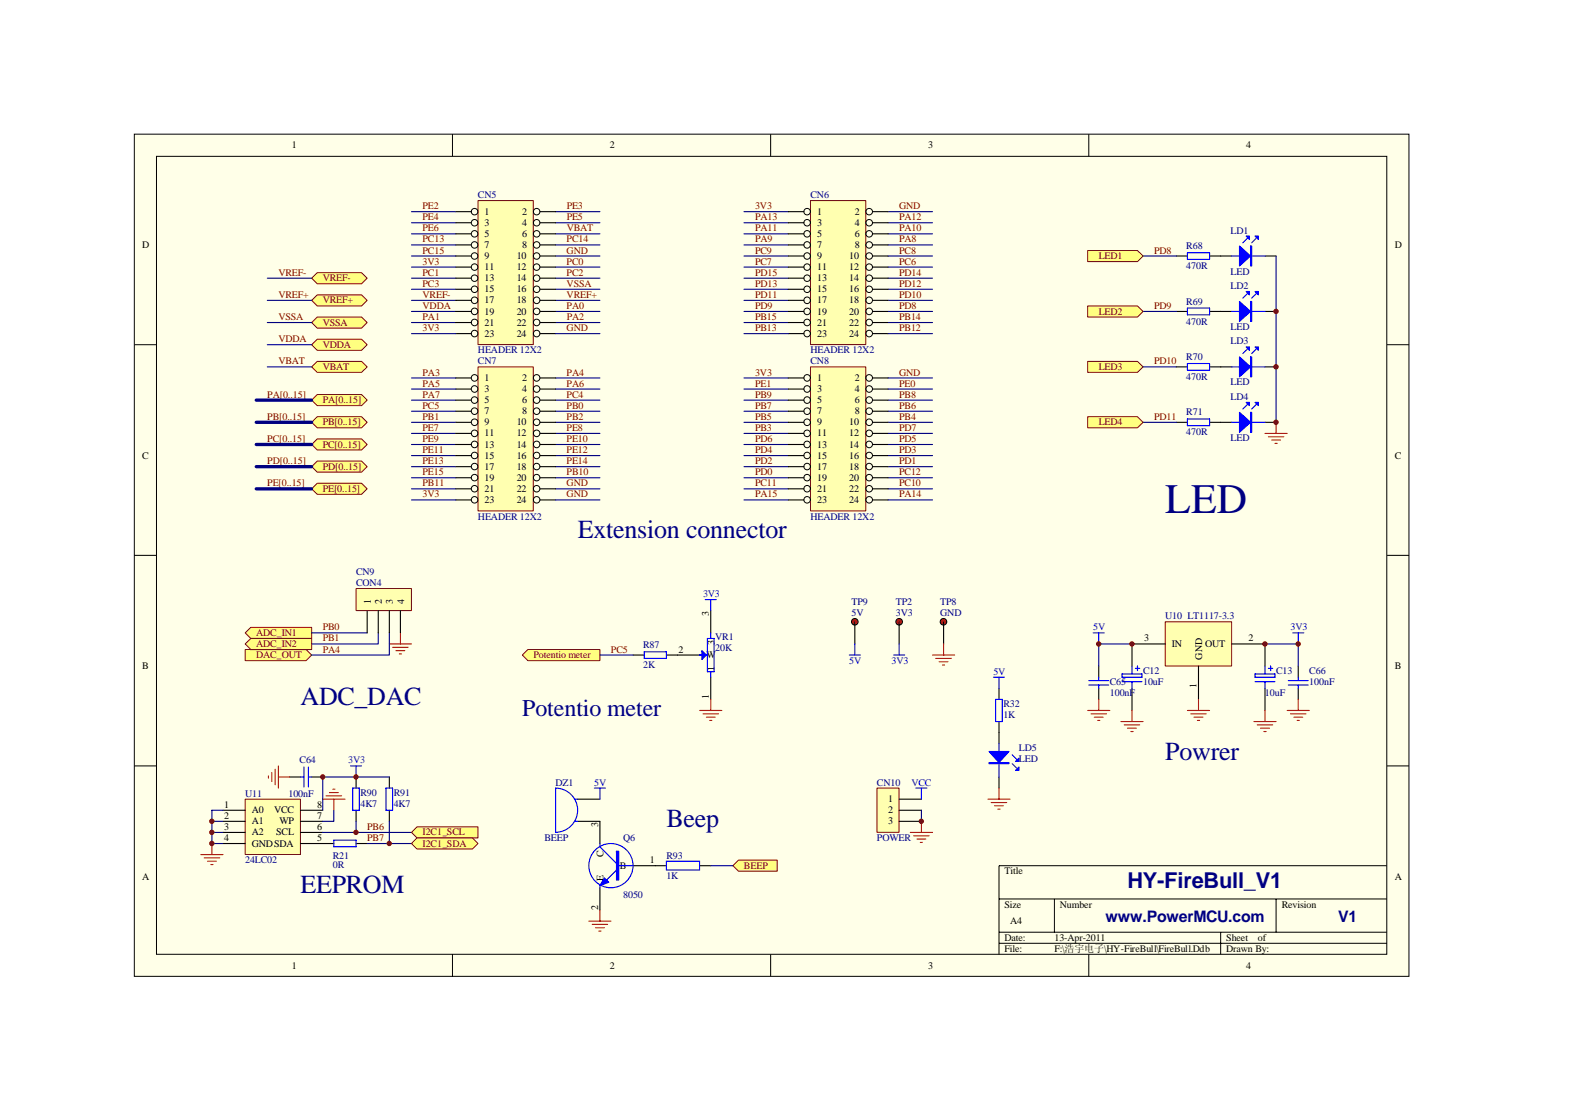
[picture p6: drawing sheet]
<svg xmlns="http://www.w3.org/2000/svg" width="297mm" height="210mm" viewBox="0 0 297 210" stroke-linecap="round" stroke-linejoin="round" font-family="sans-serif">
<path d="M25.4 25.4h241v159.1h-241z" fill="#ffffe8"/>
<g fill="none" stroke="#000" stroke-width=".19">
<path d="M25.4 25.4h241v159.1h-241zM29.6 29.5h232.6v150.9h-232.6zM85.6 25.4v4.1M145.7 25.4v4.1M205.9 25.4v4.1M25.4 65.2h4.2M262.2 65.2h4.2M25.4 105h4.2M262.2 105h4.2M25.4 144.8h4.2M262.2 144.8h4.2M188.9 169.9h73.3"/>
<path d="M188.9 176.2h73.3M188.9 178.3h73.3M199.4 169.9v6.3M230.8 176.2v4.2M241.3 169.9v6.3M262.2 163.6h-73.3v16.8M85.6 180.4v4.2M145.7 180.4v4.2M205.9 180.4v4.2"/>
</g>
<path d="M222.4 48.4h2.1M222.4 58.9h2.1M228.7 48.4h4.2M228.7 58.9h4.2M239.2 48.4h2.1M239.2 58.9h2.1M222.4 69.3h2.1M222.4 79.8h2.1M228.7 69.3h4.2M228.7 79.8h4.2M239.2 69.3h2.1M239.2 79.8h2.1" fill="none" stroke="#000" stroke-width=".21"/>
<g fill="none" stroke="#00f" stroke-width=".21">
<path d="M224.5 47.8h4.2v1.2h-4.2zM224.5 58.2h4.2v1.3h-4.2zM232.9 48.4h6.3M232.9 58.9h6.3M235.8 45l-.8 .9M235.8 55.5l-.8 .8M237.5 45l-.8 .9M237.5 55.5l-.8 .8M224.5 68.7h4.2v1.3h-4.2zM224.5 79.2h4.2v1.3h-4.2zM232.9 69.3h6.3M232.9 79.8h6.3"/>
<path d="M235.8 66l-.8 .8M235.8 76.5l-.8 .8M237.5 66l-.8 .8M237.5 76.5l-.8 .8"/>
</g>
<g fill="#00f" stroke="#00f" stroke-width=".21">
<path d="M234.4 46.5l2 1.9-2 1.9z"/>
<path d="M237.3 44.6h.6v.7z"/>
<path d="M235.6 44.6h.6v.7z"/>
<path d="M234.4 57l2 1.9-2 1.8z"/>
<path d="M237.3 55.1h.6v.6z"/>
<path d="M235.6 55.1h.6v.6z"/>
<path d="M234.4 67.5l2 1.8-2 1.9z"/>
<path d="M237.3 65.6h.6v.6z"/>
<path d="M235.6 65.6h.6v.6z"/>
<path d="M234.4 77.9l2 1.9-2 1.9z"/>
<path d="M237.3 76.1h.6v.6z"/>
<path d="M235.6 76.1h.6v.6z"/>
<path d="M236.4 46.5h.3v3.8h-.3z" fill-rule="evenodd"/>
<path d="M236.4 57h.3v3.7h-.3z" fill-rule="evenodd"/>
<path d="M236.4 67.5h.3v3.7h-.3z" fill-rule="evenodd"/>
<path d="M236.4 77.9h.3v3.8h-.3z" fill-rule="evenodd"/>
</g>
<path d="M216.1 48.4h6.3M216.1 58.9h6.3M241.3 48.4v31.4M216.1 69.3h6.3M216.1 79.8h6.3" fill="none" stroke="#000080" stroke-width=".21"/>
<path d="M241.3 79.8v2.1M239.2 81.9h4.2M239.8 82.5h2.9M240.5 83.2h1.6M241.1 83.8h.4" fill="none" stroke="#f00" stroke-width=".21"/>
<g fill="#ffff80" stroke="#800000" stroke-width=".19">
<path d="M205.7 47.3h9.4l1 1.1-1 1h-9.4z" fill-rule="evenodd"/>
<path d="M205.7 57.8h9.4l1 1.1-1 1h-9.4z" fill-rule="evenodd"/>
<path d="M205.7 68.3h9.4l1 1-1 1.1h-9.4z" fill-rule="evenodd"/>
<path d="M205.7 78.8h9.4l1 1-1 1.1h-9.4z" fill-rule="evenodd"/>
</g>
<path d="M46.4 151.1h10.4v10.4h-10.4z" fill="#ffffb0"/>
<path d="M46.4 151h10.4v10.5h-10.4z" fill="none" stroke="#800000" stroke-width=".19"/>
<path d="M42.2 153.1h4.2M42.2 155.2h4.2M42.2 157.3h4.2M42.2 159.4h4.2M56.8 153.1h4.2M56.8 155.2h4.2M56.8 157.3h4.2M56.8 159.4h4.2M67.3 146.9v2M67.3 153.1v2.1M73.6 146.9v2M73.6 153.1v2.1" fill="none" stroke="#000" stroke-width=".21"/>
<path d="M40.1 157.3h2.1M40.1 155.2h2.1M42.2 153.1h-2.1v6.3h2.1M63.1 153.1v2.1h-2.1M67.3 155.2v2.1h-6.3M67.3 157.3h10.5M73.6 146.9h-12.6v6.2M73.6 159.4h4.2" fill="none" stroke="#000080" stroke-width=".21"/>
<path d="M40.1 159.4v2.1M61 151h4.2M61.7 150.4h2.9M62.3 149.8h1.7M62.9 149.2h.4M63.1 151v2.1M38 161.5h4.2M38.6 162.1h2.9M39.2 162.8h1.7M39.9 163.4h.4" fill="none" stroke="#f00" stroke-width=".21"/>
<path d="M66.3 144.8h2.1M66.7 148.9h1.2v4.2h-1.2zM67.3 144.8v2.1M73 148.9h1.2v4.2h-1.2z" fill="none" stroke="#00f" stroke-width=".21"/>
<g fill="#ffff80" stroke="#800000" stroke-width=".19">
<path d="M78.8 156.3h11.6v2.1h-11.6l-1-1.1z" fill-rule="evenodd"/>
<path d="M78.8 158.4h10.5l1.1 1-1.1 1.1h-10.5l-1-1.1z" fill-rule="evenodd"/>
</g>
<path d="M134.4 115.4v4.2M128.1 123.8h4.2M134.4 128v4.2" fill="none" stroke="#000" stroke-width=".21"/>
<path d="M133.3 113.3h2.1M134.4 113.3v2.1M134.4 119.6v1.1M132.3 123.8h1.4M133.7 120.7h1.3v6.3h-1.3zM134.4 127v1" fill="none" stroke="#00f" stroke-width=".21"/>
<path d="M132.7 123l.9 .8-.9 .9z" fill="#00f" stroke="#00f" stroke-width=".21"/>
<path d="M132.3 134.3h4.2M132.9 134.9h2.9M133.6 135.6h1.6M134.2 136.2h.4M134.4 132.2v2.1" fill="none" stroke="#f00" stroke-width=".21"/>
<path d="M98.8 123.8l1-1h13.6v2.1h-13.6z" fill-rule="evenodd" fill="#ffff80" stroke="#800000" stroke-width=".19"/>
<path d="M71.5 119.6v2.1h-12.6" fill="none" stroke="#000080" stroke-width=".21"/>
<path d="M75.7 119.6v2.1M73.6 121.7h4.2M74.2 122.3h3M74.9 123h1.6M75.5 123.6h.4" fill="none" stroke="#f00" stroke-width=".21"/>
<g fill="#ffff80" stroke="#800000" stroke-width=".19">
<path d="M46.4 119.6l1-1h11.5v2.1h-11.5z" fill-rule="evenodd"/>
<path d="M46.4 122.8h11.5l1 1-1 1.1h-11.5z" fill-rule="evenodd"/>
</g>
<path d="M58.9 119.6h10.5" fill="none" stroke="#000080" stroke-width=".21"/>
<path d="M220.3 117.5h12.6v8.4h-12.6z" fill="#ffffb0"/>
<path d="M220.3 117.5h12.6v8.4h-12.6z" fill="none" stroke="#800000" stroke-width=".19"/>
<path d="M207.7 125.9v2.1M207.7 130.1v2.1M214 130.1v4.2M220.3 121.7h-6.3v4.2M226.6 125.9v6.3M232.9 121.7h6.3v4.2M239.2 130.1v4.2M245.5 125.9v2.1M245.5 130.1v2.1" fill="none" stroke="#000" stroke-width=".21"/>
<g fill="none" stroke="#00f" stroke-width=".21">
<path d="M206.7 119.6h2.1M207.7 119.6v2.1M244.4 119.6h2.1M245.5 119.6v2.1M205.9 129.5h3.7M205.9 128.6h3.7M207.7 128v.6M207.7 129.5v.6M212.1 127.4h3.8v.6h-3.8zM212.1 128.8h3.8M214 125.9v1.5M214 128.8v1.3"/>
<path d="M214.7 126.3h.8M215.1 125.9v.8M237.3 128.8h3.8M237.3 127.4h3.8v.6h-3.8zM239.2 125.9v1.5M239.2 128.8v1.3M239.8 126.3h.8M240.2 125.9v.8M243.6 129.5h3.8M243.6 128.6h3.8M245.5 128v.6M245.5 129.5v.6"/>
</g>
<g fill="none" stroke="#f00" stroke-width=".21">
<path d="M205.7 134.3h4.1M206.3 134.9h2.9M206.9 135.6h1.7M207.5 136.2h.5M207.7 132.2v2.1M211.9 136.4h4.2M212.6 137h2.9M213.2 137.6h1.7M213.8 138.3h.4M214 134.3v2.1M224.5 134.3h4.2M225.1 134.9h3"/>
<path d="M225.8 135.6h1.7M226.4 136.2h.4M226.6 132.2v2.1M237.1 136.4h4.2M237.7 137h2.9M238.3 137.6h1.7M239 138.3h.4M239.2 134.3v2.1M243.4 134.3h4.2M244 134.9h2.9M244.6 135.6h1.7M245.3 136.2h.4"/>
<path d="M245.5 132.2v2.1"/>
</g>
<path d="M214 121.7h-6.3v4.2M239.2 121.7h6.3v4.2" fill="none" stroke="#000080" stroke-width=".21"/>
<path d="M165.8 149h4.2v8.3h-4.2z" fill="#ffffb0"/>
<path d="M165.8 148.9h4.2v8.4h-4.2z" fill="none" stroke="#800000" stroke-width=".19"/>
<path d="M170 151h4.2M170 153.1h4.2M170 155.2h4.2" fill="none" stroke="#000" stroke-width=".21"/>
<path d="M173.2 148.9h2.1M174.2 148.9v2.1" fill="none" stroke="#00f" stroke-width=".21"/>
<g fill="none" stroke="#000080" stroke-width=".21">
<path d="M77.8 40h8.4M77.8 42.1h8.4M77.8 44.2h8.4M77.8 46.3h8.4M77.8 48.4h8.4M77.8 50.5h8.4M77.8 52.6h8.4M77.8 54.7h8.4M77.8 56.8h8.4M77.8 58.9h8.4M105 40h8.4M105 42.1h8.4"/>
<path d="M105 44.2h8.4M105 46.3h8.4M105 48.4h8.4M105 50.5h8.4M105 52.6h8.4M105 54.7h8.4M105 56.8h8.4M105 58.9h8.4M140.7 40h8.4M140.7 42.1h8.4M140.7 44.2h8.4M140.7 46.3h8.4"/>
<path d="M140.7 48.4h8.4M140.7 50.5h8.4M140.7 52.6h8.4M140.7 54.7h8.4M140.7 56.8h8.4M140.7 58.9h8.4M167.9 40h8.4M167.9 42.1h8.4M167.9 44.2h8.4M167.9 46.3h8.4M167.9 48.4h8.4M167.9 50.5h8.4"/>
<path d="M167.9 52.6h8.4M167.9 54.7h8.4M167.9 56.8h8.4M167.9 58.9h8.4M77.8 61h8.4M77.8 71.4h8.4M77.8 73.5h8.4M77.8 75.6h8.4M77.8 77.7h8.4M77.8 79.8h8.4M105 61h8.4M105 71.4h8.4"/>
<path d="M105 73.5h8.4M105 75.6h8.4M105 77.7h8.4M105 79.8h8.4M140.7 61h8.4M140.7 71.4h8.4M140.7 73.5h8.4M140.7 75.6h8.4M140.7 77.7h8.4M140.7 79.8h8.4M167.9 61h8.4M167.9 71.4h8.4"/>
<path d="M167.9 73.5h8.4M167.9 75.6h8.4M167.9 77.7h8.4M167.9 79.8h8.4M77.8 81.9h8.4M77.8 84h8.4M77.8 86.1h8.4M77.8 88.2h8.4M77.8 90.3h8.4M77.8 92.4h8.4M105 81.9h8.4M105 84h8.4"/>
<path d="M105 86.1h8.4M105 88.2h8.4M105 90.3h8.4M105 92.4h8.4M140.7 81.9h8.4M140.7 84h8.4M140.7 86.1h8.4M140.7 88.2h8.4M140.7 90.3h8.4M140.7 92.4h8.4M167.9 81.9h8.4M167.9 84h8.4"/>
<path d="M167.9 86.1h8.4M167.9 88.2h8.4M167.9 90.3h8.4M167.9 92.4h8.4M174.2 153.1v2.1"/>
</g>
<path d="M172.1 157.3h4.2M172.7 158h3M173.4 158.6h1.6M174 159.2h.4M174.2 155.2v2.1" fill="none" stroke="#f00" stroke-width=".21"/>
<circle cx="161.6" cy="117.5" r=".62" fill="#ee0e22" stroke="#000" stroke-width=".21"/>
<path d="M161.6 117.5v4.2" fill="none" stroke="#000" stroke-width=".21"/>
<circle cx="170" cy="117.5" r=".62" fill="#ee0e22" stroke="#000" stroke-width=".21"/>
<path d="M170 117.5v4.2" fill="none" stroke="#000" stroke-width=".21"/>
<circle cx="178.4" cy="117.5" r=".62" fill="#ee0e22" stroke="#000" stroke-width=".21"/>
<path d="M178.4 117.5v4.2" fill="none" stroke="#000" stroke-width=".21"/>
<path d="M176.3 123.8h4.2M176.9 124.4h3M177.6 125.1h1.6M178.2 125.7h.4M178.4 121.7v2.1" fill="none" stroke="#f00" stroke-width=".21"/>
<path d="M160.6 123.8h2.1M161.6 121.7v2.1M169 123.8h2.1M170 121.7v2.1" fill="none" stroke="#00f" stroke-width=".21"/>
<path d="M90.4 37.9h10.4v27.2h-10.4z" fill="#ffffb0"/>
<path d="M90.4 37.9h10.4v27.2h-10.4z" fill="none" stroke="#800000" stroke-width=".19"/>
<g fill="none" stroke="#000" stroke-width=".19">
<circle cx="89.7" cy="56.8" r=".62"/>
<circle cx="89.7" cy="58.8" r=".62"/>
<circle cx="89.7" cy="46.3" r=".62"/>
<circle cx="89.7" cy="42.1" r=".62"/>
<circle cx="89.7" cy="50.5" r=".62"/>
<circle cx="89.7" cy="48.4" r=".62"/>
<circle cx="89.7" cy="44.2" r=".62"/>
<circle cx="89.7" cy="40" r=".62"/>
<circle cx="89.7" cy="52.6" r=".62"/>
<circle cx="89.7" cy="54.7" r=".62"/>
<circle cx="101.5" cy="56.8" r=".62"/>
<circle cx="101.5" cy="58.8" r=".62"/>
<circle cx="101.5" cy="46.3" r=".62"/>
<circle cx="101.5" cy="42.1" r=".62"/>
<circle cx="101.5" cy="48.4" r=".62"/>
<circle cx="101.5" cy="50.5" r=".62"/>
<circle cx="101.5" cy="44.2" r=".62"/>
<circle cx="101.5" cy="40" r=".62"/>
<circle cx="101.5" cy="54.7" r=".62"/>
<circle cx="101.5" cy="52.6" r=".62"/>
<circle cx="89.7" cy="60.9" r=".62"/>
<circle cx="89.7" cy="63" r=".62"/>
<circle cx="101.5" cy="60.9" r=".62"/>
<circle cx="101.5" cy="63" r=".62"/>
</g>
<g fill="none" stroke="#000" stroke-width=".21">
<path d="M86.2 40h2.9M86.2 42.1h2.9M86.2 44.2h2.9M86.2 46.3h2.9M86.2 48.4h2.9M86.2 50.5h2.9M86.2 52.6h2.9M86.2 54.7h2.9M86.2 56.8h2.9M86.2 58.9h2.9M102.1 40h2.9M102.1 42.1h2.9"/>
<path d="M102.1 44.2h2.9M102.1 46.3h2.9M102.1 48.4h2.9M102.1 50.5h2.9M102.1 52.6h2.9M102.1 54.7h2.9M102.1 56.8h2.9M102.1 58.9h2.9M86.2 61h2.9M86.2 63.1h2.9M102.1 61h2.9M102.1 63.1h2.9"/>
</g>
<path d="M90.4 69.4h10.4v27.2h-10.4z" fill="#ffffb0"/>
<path d="M90.4 69.3h10.4v27.3h-10.4z" fill="none" stroke="#800000" stroke-width=".19"/>
<g fill="none" stroke="#000" stroke-width=".19">
<circle cx="89.7" cy="71.4" r=".62"/>
<circle cx="89.7" cy="73.5" r=".62"/>
<circle cx="89.7" cy="75.6" r=".62"/>
<circle cx="89.7" cy="79.8" r=".62"/>
<circle cx="89.7" cy="77.7" r=".62"/>
<circle cx="101.5" cy="71.4" r=".62"/>
<circle cx="101.5" cy="73.5" r=".62"/>
<circle cx="101.5" cy="75.6" r=".62"/>
<circle cx="101.5" cy="77.7" r=".62"/>
<circle cx="101.5" cy="79.8" r=".62"/>
<circle cx="89.7" cy="81.9" r=".62"/>
<circle cx="89.7" cy="84" r=".62"/>
<circle cx="89.7" cy="90.3" r=".62"/>
<circle cx="89.7" cy="86.1" r=".62"/>
<circle cx="89.7" cy="88.2" r=".62"/>
<circle cx="89.7" cy="92.4" r=".62"/>
<circle cx="89.7" cy="94.5" r=".62"/>
<circle cx="101.5" cy="81.9" r=".62"/>
<circle cx="101.5" cy="84" r=".62"/>
<circle cx="101.5" cy="90.3" r=".62"/>
<circle cx="101.5" cy="86.1" r=".62"/>
<circle cx="101.5" cy="88.2" r=".62"/>
<circle cx="101.5" cy="92.4" r=".62"/>
<circle cx="101.5" cy="94.5" r=".62"/>
</g>
<g fill="none" stroke="#000" stroke-width=".21">
<path d="M86.2 71.4h2.9M86.2 73.5h2.9M86.2 75.6h2.9M86.2 77.7h2.9M86.2 79.8h2.9M102.1 71.4h2.9M102.1 73.5h2.9M102.1 75.6h2.9M102.1 77.7h2.9M102.1 79.8h2.9M86.2 81.9h2.9M86.2 84h2.9"/>
<path d="M86.2 86.1h2.9M86.2 88.2h2.9M86.2 90.3h2.9M86.2 92.4h2.9M86.2 94.5h2.9M102.1 81.9h2.9M102.1 84h2.9M102.1 86.1h2.9M102.1 88.2h2.9M102.1 90.3h2.9M102.1 92.4h2.9M102.1 94.5h2.9"/>
</g>
<path d="M153.3 37.9h10.4v27.2h-10.4z" fill="#ffffb0"/>
<path d="M153.2 37.9h10.5v27.2h-10.5z" fill="none" stroke="#800000" stroke-width=".19"/>
<g fill="none" stroke="#000" stroke-width=".19">
<circle cx="152.6" cy="56.8" r=".62"/>
<circle cx="152.6" cy="58.8" r=".62"/>
<circle cx="152.6" cy="46.3" r=".62"/>
<circle cx="152.6" cy="42.1" r=".62"/>
<circle cx="152.6" cy="48.4" r=".62"/>
<circle cx="152.6" cy="50.5" r=".62"/>
<circle cx="152.6" cy="44.2" r=".62"/>
<circle cx="152.6" cy="40" r=".62"/>
<circle cx="152.6" cy="52.6" r=".62"/>
<circle cx="152.6" cy="54.7" r=".62"/>
<circle cx="164.3" cy="56.8" r=".62"/>
<circle cx="164.3" cy="58.8" r=".62"/>
<circle cx="164.3" cy="46.3" r=".62"/>
<circle cx="164.3" cy="42.1" r=".62"/>
<circle cx="164.3" cy="48.4" r=".62"/>
<circle cx="164.3" cy="50.5" r=".62"/>
<circle cx="164.3" cy="44.2" r=".62"/>
<circle cx="164.3" cy="40" r=".62"/>
<circle cx="164.3" cy="52.6" r=".62"/>
<circle cx="164.3" cy="54.7" r=".62"/>
<circle cx="152.6" cy="60.9" r=".62"/>
<circle cx="152.6" cy="63" r=".62"/>
<circle cx="164.3" cy="60.9" r=".62"/>
<circle cx="164.3" cy="63" r=".62"/>
</g>
<g fill="none" stroke="#000" stroke-width=".21">
<path d="M149.1 40h2.9M149.1 42.1h2.9M149.1 44.2h2.9M149.1 46.3h2.9M149.1 48.4h2.9M149.1 50.5h2.9M149.1 52.6h2.9M149.1 54.7h2.9M149.1 56.8h2.9M149.1 58.9h2.9M165 40h2.9M165 42.1h2.9"/>
<path d="M165 44.2h2.9M165 46.3h2.9M165 48.4h2.9M165 50.5h2.9M165 52.6h2.9M165 54.7h2.9M165 56.8h2.9M165 58.9h2.9M149.1 61h2.9M149.1 63.1h2.9M165 61h2.9M165 63.1h2.9"/>
</g>
<path d="M153.3 69.4h10.4v27.2h-10.4z" fill="#ffffb0"/>
<path d="M153.2 69.3h10.5v27.3h-10.5z" fill="none" stroke="#800000" stroke-width=".19"/>
<g fill="none" stroke="#000" stroke-width=".19">
<circle cx="152.6" cy="71.4" r=".62"/>
<circle cx="152.6" cy="73.5" r=".62"/>
<circle cx="152.6" cy="75.6" r=".62"/>
<circle cx="152.6" cy="77.7" r=".62"/>
<circle cx="152.6" cy="79.8" r=".62"/>
<circle cx="164.3" cy="71.4" r=".62"/>
<circle cx="164.3" cy="73.5" r=".62"/>
<circle cx="164.3" cy="75.6" r=".62"/>
<circle cx="164.3" cy="79.8" r=".62"/>
<circle cx="164.3" cy="77.7" r=".62"/>
<circle cx="152.6" cy="81.9" r=".62"/>
<circle cx="152.6" cy="84" r=".62"/>
<circle cx="152.6" cy="90.3" r=".62"/>
<circle cx="152.6" cy="88.2" r=".62"/>
<circle cx="152.6" cy="86.1" r=".62"/>
<circle cx="152.6" cy="92.4" r=".62"/>
<circle cx="152.6" cy="94.5" r=".62"/>
<circle cx="164.3" cy="81.9" r=".62"/>
<circle cx="164.3" cy="84" r=".62"/>
<circle cx="164.3" cy="90.3" r=".62"/>
<circle cx="164.3" cy="86.1" r=".62"/>
<circle cx="164.3" cy="88.2" r=".62"/>
<circle cx="164.3" cy="92.4" r=".62"/>
<circle cx="164.3" cy="94.5" r=".62"/>
</g>
<g fill="none" stroke="#000" stroke-width=".21">
<path d="M149.1 71.4h2.9M149.1 73.5h2.9M149.1 75.6h2.9M149.1 77.7h2.9M149.1 79.8h2.9M165 71.4h2.9M165 73.5h2.9M165 75.6h2.9M165 77.7h2.9M165 79.8h2.9M149.1 81.9h2.9M149.1 84h2.9"/>
<path d="M149.1 86.1h2.9M149.1 88.2h2.9M149.1 90.3h2.9M149.1 92.4h2.9M149.1 94.5h2.9M165 81.9h2.9M165 84h2.9M165 86.1h2.9M165 88.2h2.9M165 90.3h2.9M165 92.4h2.9M165 94.5h2.9"/>
<path d="M54.7 146.9h2.1M58.9 146.9h2.1"/>
</g>
<path d="M77.8 63.1h8.4M105 63.1h8.4M140.7 63.1h8.4M167.9 63.1h8.4M77.8 94.5h8.4M105 94.5h8.4M140.7 94.5h8.4M167.9 94.5h8.4" fill="none" stroke="#000080" stroke-width=".21"/>
<path d="M56.8 146.9h.7M57.5 145v3.7M58.3 146.9h.6M58.3 145v3.7" fill="none" stroke="#00f" stroke-width=".21"/>
<path d="M50.8 146.6v.5M51.4 146v1.7M52 145.4v2.9M52.6 144.8v4.1M52.6 146.9h2.1" fill="none" stroke="#f00" stroke-width=".21"/>
<g fill="#ffff80" stroke="#800000" stroke-width=".19">
<path d="M58.9 75.6l1.1-1h8.4l1 1-1 1.1h-8.4z" fill-rule="evenodd"/>
<path d="M58.9 79.8l1.1-1h8.4l1 1-1 1.1h-8.4z" fill-rule="evenodd"/>
<path d="M58.9 84l1.1-1h8.4l1 1-1 1h-8.4z" fill-rule="evenodd"/>
<path d="M58.9 88.2l1.1-1.1h8.4l1 1.1-1 1h-8.4z" fill-rule="evenodd"/>
<path d="M58.9 92.4l1.1-1.1h8.4l1 1.1-1 1h-8.4z" fill-rule="evenodd"/>
</g>
<path d="M48.4 75.6h10.5M48.4 79.8h10.5M48.4 84h10.5M48.4 88.2h10.5M48.4 92.4h10.5" fill="none" stroke="#000080" stroke-width=".63"/>
<g fill="#ffff80" stroke="#800000" stroke-width=".19">
<path d="M58.9 69.3l1.1-1h8.4l1 1-1 1.1h-8.4z" fill-rule="evenodd"/>
<path d="M58.9 65.2l1.1-1.1h8.4l1 1.1-1 1h-8.4z" fill-rule="evenodd"/>
<path d="M58.9 61l1.1-1.1h8.4l1 1.1-1 1h-8.4z" fill-rule="evenodd"/>
<path d="M58.9 56.8l1.1-1.1h8.4l1 1.1-1 1h-8.4z" fill-rule="evenodd"/>
<path d="M58.9 52.6l1.1-1.1h8.4l1 1.1-1 1h-8.4z" fill-rule="evenodd"/>
</g>
<path d="M50.5 56.8h8.4M50.5 52.6h8.4M50.5 69.3h8.4M50.5 65.2h8.4M50.5 61h8.4M73.6 155.2v4.2h-4.2" fill="none" stroke="#000080" stroke-width=".21"/>
<path d="M119.7 123.8h2.1M126 123.8h2.1M188.9 130.1v2.1M188.9 136.4v4.2M61 159.4h2.1M67.3 159.4h2.1M188.9 146.9v2" fill="none" stroke="#000" stroke-width=".21"/>
<path d="M121.8 123.2h4.2v1.2h-4.2zM187.8 128h2.1M188.3 132.2h1.2v4.2h-1.2zM188.9 128v2.1M63.1 158.8h4.2v1.2h-4.2zM188.9 140.6v6.3M191.4 144.3l.8 .9M191.4 142.7l.8 .8" fill="none" stroke="#00f" stroke-width=".21"/>
<g fill="#00f" stroke="#00f" stroke-width=".21">
<path d="M187 142h3.8l-1.9 2.1z"/>
<path d="M192.7 145v.6h-.7z"/>
<path d="M192 143.9l.7-.6v.6z"/>
<path d="M187 144.1h3.8v.2h-3.8z" fill-rule="evenodd"/>
</g>
<path d="M186.8 151h4.2M187.4 151.7h2.9M188 152.3h1.7M188.7 152.9h.4M188.9 148.9v2.1" fill="none" stroke="#f00" stroke-width=".21"/>
<path d="M46.4 121.7l1-1h11.5v2.1h-11.5z" fill-rule="evenodd" fill="#ffff80" stroke="#800000" stroke-width=".19"/>
<path d="M73.6 119.6v4.2h-14.7" fill="none" stroke="#000080" stroke-width=".21"/>
<path d="M67.3 111.3h10.5v4.1h-10.5z" fill="#ffffb0"/>
<path d="M67.3 111.2h10.5v4.2h-10.5z" fill="none" stroke="#800000" stroke-width=".19"/>
<path d="M69.4 115.4v4.2M71.5 115.4v4.2M73.6 115.4v4.2M75.7 115.4v4.2M109.2 155.2h4.2v4.2M109.2 151h4.2M113.4 167.8v4.2M119.7 163.6h6.3M132.3 163.6h2.1" fill="none" stroke="#000" stroke-width=".21"/>
<g fill="#800000" stroke="#800000" stroke-width=".19">
<circle cx="40.1" cy="159.4" r=".42"/>
<circle cx="40.1" cy="157.3" r=".42"/>
<circle cx="40.1" cy="155.2" r=".42"/>
<circle cx="67.3" cy="157.3" r=".41"/>
<circle cx="61" cy="146.8" r=".41"/>
<circle cx="73.6" cy="159.4" r=".41"/>
<circle cx="241.3" cy="58.9" r=".42"/>
<circle cx="241.3" cy="69.3" r=".42"/>
<circle cx="241.3" cy="79.8" r=".42"/>
<circle cx="214" cy="121.7" r=".41"/>
<circle cx="239.2" cy="121.7" r=".41"/>
<circle cx="207.7" cy="121.7" r=".41"/>
<circle cx="245.5" cy="121.7" r=".41"/>
</g>
<path d="M113.4 123.8h6.3" fill="none" stroke="#000080" stroke-width=".21"/>
<g fill="none" stroke="#00f" stroke-width=".21">
<path d="M105 148.9a4.2 4.2 0 0 1 4.2 4.2 4.2 4.2 0 0 1-4.2 4.2zM108.6 151h.6M108.6 155.2h.6M112.4 148.9h2.1M113.4 159.4v.6l3.2 3.2M113.4 148.9v2.1M113.4 167.4v.4M116.6 164.4l-1.9 1.9M116.6 163.6h3.1M126 162.8h6.3v1.6h-6.3z"/>
<circle cx="115.5" cy="163.6" r="4.2"/>
</g>
<path d="M111.3 174.1h4.2M112 174.7h2.9M112.6 175.3h1.7M113.2 176h.4M113.4 172v2.1" fill="none" stroke="#f00" stroke-width=".21"/>
<g fill="#00f" stroke="#00f" stroke-width=".21">
<path d="M114.3 165.9l.8 .9-1.7 .6z"/>
<path d="M116.6 160.9h.4v5.4h-.4z" fill-rule="evenodd"/>
</g>
<path d="M138.6 163.6l1-1h7.4v2.1h-7.4z" fill-rule="evenodd" fill="#ffff80" stroke="#800000" stroke-width=".19"/>
<path d="M134.4 163.6h4.2" fill="none" stroke="#000080" stroke-width=".21"/>
<g fill="#800000" stroke="#800000" stroke-width=".19">
<circle cx="67.3" cy="146.8" r=".41"/>
<circle cx="174.2" cy="155.2" r=".41"/>
</g>
<text font-size="7.9" fill="#000080" x="220.3" y="97">LED</text>
<g font-size="4.9" fill="#000080">
<text x="109.2" y="101.7">Extension connector</text>
<text x="56.8" y="133.2">ADC_DAC</text>
<text x="220.3" y="143.6">Powrer</text>
<text x="126" y="156.2">Beep</text>
<text x="56.8" y="168.8">EEPROM</text>
</g>
<text font-size="4.5" fill="#000080" x="98.8" y="135.4">Potentio meter</text>
<text font-size="4.1" fill="#000080" x="213.2" y="167.8">HY-FireBull_V1</text>
<g font-size="3" fill="#000080">
<text x="209" y="174.3">www.PowerMCU.com</text>
<text x="253" y="174.3">V1</text>
</g>
<g font-size="1.9">
<text x="55.2" y="28">1</text>
<text x="115.3" y="28">2</text>
<text x="175.5" y="28">3</text>
<text x="235.6" y="28">4</text>
<text x="91.6" y="40.6">1</text>
<text x="98.8" y="40.6">2</text>
<text x="154.5" y="40.6">1</text>
<text x="161.6" y="40.6">2</text>
<text x="26.9" y="46.9">D</text>
<text x="91.6" y="42.7">3</text>
<text x="91.6" y="44.8">5</text>
<text x="91.6" y="46.9">7</text>
<text x="98.8" y="42.7">4</text>
<text x="98.8" y="44.8">6</text>
<text x="98.8" y="46.9">8</text>
<text x="154.5" y="42.7">3</text>
<text x="154.5" y="44.8">5</text>
<text x="154.5" y="46.9">7</text>
<text x="161.6" y="42.7">4</text>
<text x="161.6" y="44.8">6</text>
<text x="161.6" y="46.9">8</text>
<text x="263.7" y="46.9">D</text>
<text x="91.6" y="49">9</text>
<text x="91.6" y="51.1">11</text>
<text x="91.6" y="53.2">13</text>
<text x="97.7" y="49">10</text>
<text x="97.7" y="51.1">12</text>
<text x="97.7" y="53.2">14</text>
<text x="154.5" y="49">9</text>
<text x="154.5" y="51.1">11</text>
<text x="154.5" y="53.2">13</text>
<text x="160.6" y="49">10</text>
<text x="160.6" y="51.1">12</text>
<text x="160.6" y="53.2">14</text>
<text x="91.6" y="55.3">15</text>
<text x="91.6" y="57.4">17</text>
<text x="91.6" y="59.5">19</text>
<text x="97.7" y="55.3">16</text>
<text x="97.7" y="57.4">18</text>
<text x="97.7" y="59.5">20</text>
<text x="154.5" y="55.3">15</text>
<text x="154.5" y="57.4">17</text>
<text x="154.5" y="59.5">19</text>
<text x="160.6" y="55.3">16</text>
<text x="160.6" y="57.4">18</text>
<text x="160.6" y="59.5">20</text>
<text x="91.6" y="61.6">21</text>
<text x="91.6" y="63.6">23</text>
<text x="97.7" y="61.6">22</text>
<text x="97.7" y="63.6">24</text>
<text x="154.5" y="61.6">21</text>
<text x="154.5" y="63.6">23</text>
<text x="160.6" y="61.6">22</text>
<text x="160.6" y="63.6">24</text>
<text x="91.6" y="72">1</text>
<text x="91.6" y="74.1">3</text>
<text x="91.6" y="76.2">5</text>
<text x="98.8" y="72">2</text>
<text x="98.8" y="74.1">4</text>
<text x="98.8" y="76.2">6</text>
<text x="154.5" y="72">1</text>
<text x="154.5" y="74.1">3</text>
<text x="154.5" y="76.2">5</text>
<text x="161.6" y="72">2</text>
<text x="161.6" y="74.1">4</text>
<text x="161.6" y="76.2">6</text>
<text x="91.6" y="78.3">7</text>
<text x="91.6" y="80.4">9</text>
<text x="91.6" y="82.5">11</text>
<text x="97.7" y="80.4">10</text>
<text x="97.7" y="82.5">12</text>
<text x="98.8" y="78.3">8</text>
<text x="154.5" y="78.3">7</text>
<text x="154.5" y="80.4">9</text>
<text x="154.5" y="82.5">11</text>
<text x="160.6" y="80.4">10</text>
<text x="160.6" y="82.5">12</text>
<text x="161.6" y="78.3">8</text>
<text x="26.9" y="86.7">C</text>
<text x="91.6" y="84.6">13</text>
<text x="91.6" y="86.7">15</text>
<text x="91.6" y="88.8">17</text>
<text x="97.7" y="84.6">14</text>
<text x="97.7" y="86.7">16</text>
<text x="97.7" y="88.8">18</text>
<text x="154.5" y="84.6">13</text>
<text x="154.5" y="86.7">15</text>
<text x="154.5" y="88.8">17</text>
<text x="160.6" y="84.6">14</text>
<text x="160.6" y="86.7">16</text>
<text x="160.6" y="88.8">18</text>
<text x="263.7" y="86.7">C</text>
<text x="91.6" y="90.9">19</text>
<text x="91.6" y="93">21</text>
<text x="91.6" y="95.1">23</text>
<text x="97.7" y="90.9">20</text>
<text x="97.7" y="93">22</text>
<text x="97.7" y="95.1">24</text>
<text x="154.5" y="90.9">19</text>
<text x="154.5" y="93">21</text>
<text x="154.5" y="95.1">23</text>
<text x="160.6" y="90.9">20</text>
<text x="160.6" y="93">22</text>
<text x="160.6" y="95.1">24</text>
<text x="70.1" y="114.2" transform="rotate(-90 70.1 114.2)">1</text>
<text x="72.2" y="114.2" transform="rotate(-90 72.2 114.2)">2</text>
<text x="74.3" y="114.2" transform="rotate(-90 74.3 114.2)">3</text>
<text x="76.4" y="114.2" transform="rotate(-90 76.4 114.2)">4</text>
<text x="134" y="116.5" transform="rotate(-90 134 116.5)">3</text>
<text x="128.3" y="123.3">2</text>
<text x="133.6" y="124.4">W</text>
<text x="135.1" y="121.9" transform="rotate(-90 135.1 121.9)">3</text>
<text x="216.3" y="121.2">3</text>
<text x="221.6" y="122.3">IN</text>
<text x="227.3" y="124.7" transform="rotate(-90 227.3 124.7)">GND</text>
<text x="227.9" y="122.3">OUT</text>
<text x="236" y="121.2">2</text>
<text x="26.9" y="126.5">B</text>
<text x="135.1" y="126.7" transform="rotate(-90 135.1 126.7)">1</text>
<text x="226.2" y="130.1" transform="rotate(-90 226.2 130.1)">1</text>
<text x="263.7" y="126.5">B</text>
<text x="134" y="132.2" transform="rotate(-90 134 132.2)">1</text>
<text x="42.4" y="152.7">1</text>
<text x="42.4" y="154.8">2</text>
<text x="47.6" y="153.7">A0</text>
<text x="47.6" y="155.8">A1</text>
<text x="51.8" y="153.7">VCC</text>
<text x="52.8" y="155.8">WP</text>
<text x="60" y="154.8">7</text>
<text x="60" y="152.7">8</text>
<text x="167.9" y="151.6">1</text>
<text x="167.9" y="153.7">2</text>
<text x="167.9" y="155.8">3</text>
<text x="42.4" y="156.9">3</text>
<text x="42.4" y="159">4</text>
<text x="47.6" y="157.9">A2</text>
<text x="47.6" y="160">GNDSDA</text>
<text x="52.2" y="157.9">SCL</text>
<text x="60" y="156.9">6</text>
<text x="60" y="159">5</text>
<text x="113.1" y="156.3" transform="rotate(-90 113.1 156.3)">3</text>
<text x="114.1" y="161.9" transform="rotate(-90 114.1 161.9)">C</text>
<text x="26.9" y="166.3">A</text>
<text x="114.1" y="166.5" transform="rotate(-90 114.1 166.5)">E</text>
<text x="117.2" y="164.2">B</text>
<text x="122.9" y="163.2">1</text>
<text x="189.9" y="165.2">Title</text>
<text x="263.7" y="166.3">A</text>
<text x="113.1" y="172" transform="rotate(-90 113.1 172)">2</text>
<text x="189.9" y="171.5">Size</text>
<text x="200.4" y="171.5">Number</text>
<text x="242.3" y="171.5">Revision</text>
<text x="189.9" y="177.8">Date:</text>
<text x="189.9" y="179.9">File:</text>
<text x="191" y="174.7">A4</text>
<text x="199.4" y="179.9">F:\浩宇电子\HY-FireBull\FireBull.Ddb</text>
<text x="199.4" y="177.8">13-Apr-2011</text>
<text x="231.9" y="179.9">Drawn By:</text>
<text x="231.9" y="177.8">Sheet</text>
<text x="237.8" y="177.8">of</text>
<text x="55.2" y="183">1</text>
<text x="115.3" y="183">2</text>
<text x="175.5" y="183">3</text>
<text x="235.6" y="183">4</text>
</g>
<g font-size="1.9" fill="#800000">
<text x="79.9" y="39.5">PE2</text>
<text x="79.9" y="41.6">PE4</text>
<text x="107.1" y="39.5">PE3</text>
<text x="107.1" y="41.6">PE5</text>
<text x="142.8" y="39.5">3V3</text>
<text x="142.8" y="41.6">PA13</text>
<text x="170" y="39.5">GND</text>
<text x="170" y="41.6">PA12</text>
<text x="79.9" y="43.7">PE6</text>
<text x="79.9" y="45.8">PC13</text>
<text x="79.9" y="47.9">PC15</text>
<text x="107.1" y="45.8">PC14</text>
<text x="107.1" y="47.9">GND</text>
<text x="107.1" y="43.7">VBAT</text>
<text x="142.8" y="43.7">PA11</text>
<text x="142.8" y="45.8">PA9</text>
<text x="142.8" y="47.9">PC9</text>
<text x="170" y="43.7">PA10</text>
<text x="170" y="45.8">PA8</text>
<text x="170" y="47.9">PC8</text>
<text x="218.2" y="47.9">PD8</text>
<text x="52.6" y="52.1">VREF-</text>
<text x="61" y="53.2">VREF-</text>
<text x="79.9" y="50">3V3</text>
<text x="79.9" y="52.1">PC1</text>
<text x="107.1" y="50">PC0</text>
<text x="107.1" y="52.1">PC2</text>
<text x="142.8" y="50">PC7</text>
<text x="142.8" y="52.1">PD15</text>
<text x="170" y="50">PC6</text>
<text x="170" y="52.1">PD14</text>
<text x="207.7" y="49">LED1</text>
<text x="52.6" y="56.3">VREF+</text>
<text x="61" y="57.4">VREF+</text>
<text x="79.9" y="54.2">PC3</text>
<text x="79.9" y="56.3">VREF-</text>
<text x="79.9" y="58.4">VDDA</text>
<text x="107.1" y="58.4">PA0</text>
<text x="107.1" y="54.2">VSSA</text>
<text x="107.1" y="56.3">VREF+</text>
<text x="142.8" y="54.2">PD13</text>
<text x="142.8" y="56.3">PD11</text>
<text x="142.8" y="58.4">PD9</text>
<text x="170" y="54.2">PD12</text>
<text x="170" y="56.3">PD10</text>
<text x="170" y="58.4">PD8</text>
<text x="207.7" y="59.5">LED2</text>
<text x="218.2" y="58.4">PD9</text>
<text x="52.6" y="60.5">VSSA</text>
<text x="52.6" y="64.7">VDDA</text>
<text x="61" y="65.7">VDDA</text>
<text x="61" y="61.6">VSSA</text>
<text x="79.9" y="60.5">PA1</text>
<text x="79.9" y="62.6">3V3</text>
<text x="107.1" y="62.6">GND</text>
<text x="107.1" y="60.5">PA2</text>
<text x="142.8" y="60.5">PB15</text>
<text x="142.8" y="62.6">PB13</text>
<text x="170" y="60.5">PB14</text>
<text x="170" y="62.6">PB12</text>
<text x="52.6" y="68.9">VBAT</text>
<text x="61" y="69.9">VBAT</text>
<text x="79.9" y="71">PA3</text>
<text x="107.1" y="71">PA4</text>
<text x="142.8" y="71">3V3</text>
<text x="170" y="71">GND</text>
<text x="207.7" y="69.9">LED3</text>
<text x="218.2" y="68.9">PD10</text>
<text x="50.5" y="75.2">PA[0..15]</text>
<text x="61" y="76.2">PA[0..15]</text>
<text x="79.9" y="73.1">PA5</text>
<text x="79.9" y="75.2">PA7</text>
<text x="79.9" y="77.3">PC5</text>
<text x="107.1" y="73.1">PA6</text>
<text x="107.1" y="75.2">PC4</text>
<text x="107.1" y="77.3">PB0</text>
<text x="142.8" y="73.1">PE1</text>
<text x="142.8" y="75.2">PB9</text>
<text x="142.8" y="77.3">PB7</text>
<text x="170" y="73.1">PE0</text>
<text x="170" y="75.2">PB8</text>
<text x="170" y="77.3">PB6</text>
<text x="50.5" y="79.4">PB[0..15]</text>
<text x="50.5" y="83.5">PC[0..15]</text>
<text x="61" y="80.4">PB[0..15]</text>
<text x="79.9" y="79.4">PB1</text>
<text x="79.9" y="81.4">PE7</text>
<text x="79.9" y="83.5">PE9</text>
<text x="107.1" y="79.4">PB2</text>
<text x="107.1" y="81.4">PE8</text>
<text x="107.1" y="83.5">PE10</text>
<text x="142.8" y="79.4">PB5</text>
<text x="142.8" y="81.4">PB3</text>
<text x="142.8" y="83.5">PD6</text>
<text x="170" y="79.3">PB4</text>
<text x="170" y="81.4">PD7</text>
<text x="170" y="83.5">PD5</text>
<text x="207.7" y="80.4">LED4</text>
<text x="218.2" y="79.4">PD11</text>
<text x="50.5" y="87.7">PD[0..15]</text>
<text x="61" y="84.6">PC[0..15]</text>
<text x="61" y="88.8">PD[0..15]</text>
<text x="79.9" y="85.6">PE11</text>
<text x="79.9" y="87.7">PE13</text>
<text x="79.9" y="89.8">PE15</text>
<text x="107.1" y="85.6">PE12</text>
<text x="107.1" y="87.7">PE14</text>
<text x="107.1" y="89.8">PB10</text>
<text x="142.8" y="85.6">PD4</text>
<text x="142.8" y="87.7">PD2</text>
<text x="142.8" y="89.8">PD0</text>
<text x="170" y="85.6">PD3</text>
<text x="170" y="87.7">PD1</text>
<text x="170" y="89.8">PC12</text>
<text x="50.5" y="91.9">PE[0..15]</text>
<text x="61" y="93">PE[0..15]</text>
<text x="79.9" y="91.9">PB11</text>
<text x="79.9" y="94">3V3</text>
<text x="107.1" y="94">GND</text>
<text x="107.1" y="91.9">GND</text>
<text x="142.8" y="91.9">PC11</text>
<text x="142.8" y="94">PA15</text>
<text x="170" y="91.9">PC10</text>
<text x="170" y="94">PA14</text>
<text x="61" y="119.1">PB0</text>
<text x="48.4" y="120.2">ADC_IN1</text>
<text x="48.4" y="124.4">DAC_OUT</text>
<text x="48.4" y="122.3">ADC_IN2</text>
<text x="61" y="121.2">PB1</text>
<text x="61" y="123.3">PA4</text>
<text x="100.9" y="124.4">Potentio meter</text>
<text x="115.5" y="123.3">PC5</text>
<text x="69.4" y="159">PB7</text>
<text x="69.4" y="156.9">PB6</text>
<text x="79.9" y="157.9">I2C1_SCL</text>
<text x="79.9" y="160">I2C1_SDA</text>
<text x="140.7" y="164.2">BEEP</text>
</g>
<g font-size="1.9" fill="#000080">
<text x="90.4" y="37.4">CN5</text>
<text x="153.2" y="37.4">CN6</text>
<text x="224.3" y="47.1">R68</text>
<text x="232.7" y="44.2">LD1</text>
<text x="224.3" y="50.9">470R</text>
<text x="232.7" y="51.9">LED</text>
<text x="224.3" y="57.6">R69</text>
<text x="232.7" y="54.6">LD2</text>
<text x="224.3" y="61.3">470R</text>
<text x="232.7" y="62.4">LED</text>
<text x="232.7" y="65.1">LD3</text>
<text x="90.4" y="66.8">HEADER 12X2</text>
<text x="90.4" y="68.9">CN7</text>
<text x="153.2" y="66.8">HEADER 12X2</text>
<text x="153.2" y="68.9">CN8</text>
<text x="224.3" y="68">R70</text>
<text x="224.3" y="71.8">470R</text>
<text x="232.7" y="72.9">LED</text>
<text x="232.7" y="75.6">LD4</text>
<text x="224.3" y="78.5">R71</text>
<text x="224.3" y="82.3">470R</text>
<text x="232.7" y="83.3">LED</text>
<text x="90.4" y="98.2">HEADER 12X2</text>
<text x="153.2" y="98.2">HEADER 12X2</text>
<text x="67.3" y="108.7">CN9</text>
<text x="67.3" y="110.8">CON4</text>
<text x="161" y="114.3">TP9</text>
<text x="161" y="116.4">5V</text>
<text x="169.4" y="114.3">TP2</text>
<text x="169.4" y="116.4">3V3</text>
<text x="177.8" y="114.3">TP8</text>
<text x="177.8" y="116.4">GND</text>
<text x="220.3" y="117.1">U10 LT1117-3.3</text>
<text x="121.6" y="122.5">R87</text>
<text x="135.2" y="121">VR1</text>
<text x="135.2" y="123.1">20K</text>
<text x="121.6" y="126.3">2K</text>
<text x="209.8" y="129.4">C65</text>
<text x="209.8" y="131.5">100nF</text>
<text x="216.1" y="127.3">C12</text>
<text x="216.1" y="129.4">10uF</text>
<text x="239.2" y="131.5">10uF</text>
<text x="241.3" y="127.3">C13</text>
<text x="247.6" y="127.3">C66</text>
<text x="247.6" y="129.4">100nF</text>
<text x="189.7" y="133.6">R32</text>
<text x="189.7" y="135.7">1K</text>
<text x="192.7" y="142">LD5</text>
<text x="56.6" y="144.3">C64</text>
<text x="105" y="148.5">DZ1</text>
<text x="165.8" y="148.5">CN10</text>
<text x="192.7" y="144.1">LED</text>
<text x="46.4" y="150.6">U11</text>
<text x="54.5" y="150.6">100nF</text>
<text x="68.2" y="150.4">R90</text>
<text x="68.2" y="152.5">4K7</text>
<text x="74.4" y="150.4">R91</text>
<text x="74.4" y="152.5">4K7</text>
<text x="103" y="159">BEEP</text>
<text x="117.8" y="159">Q6</text>
<text x="165.8" y="159">POWER</text>
<text x="46.4" y="163.2">24LC02</text>
<text x="62.9" y="162.3">R21</text>
<text x="62.9" y="164">0R</text>
<text x="126" y="162.3">R93</text>
<text x="126" y="166.1">1K</text>
<text x="117.8" y="169.7">8050</text>
</g>
<g font-size="1.9" fill="#00f">
<text x="132.9" y="112.9">3V3</text>
<text x="206.7" y="119.1">5V</text>
<text x="244" y="119.1">3V3</text>
<text x="160.6" y="125.4">5V</text>
<text x="168.5" y="125.4">3V3</text>
<text x="187.8" y="127.5">5V</text>
<text x="65.8" y="144.3">3V3</text>
<text x="112.4" y="148.5">5V</text>
<text x="172.3" y="148.5">VCC</text>
</g>
</svg>
